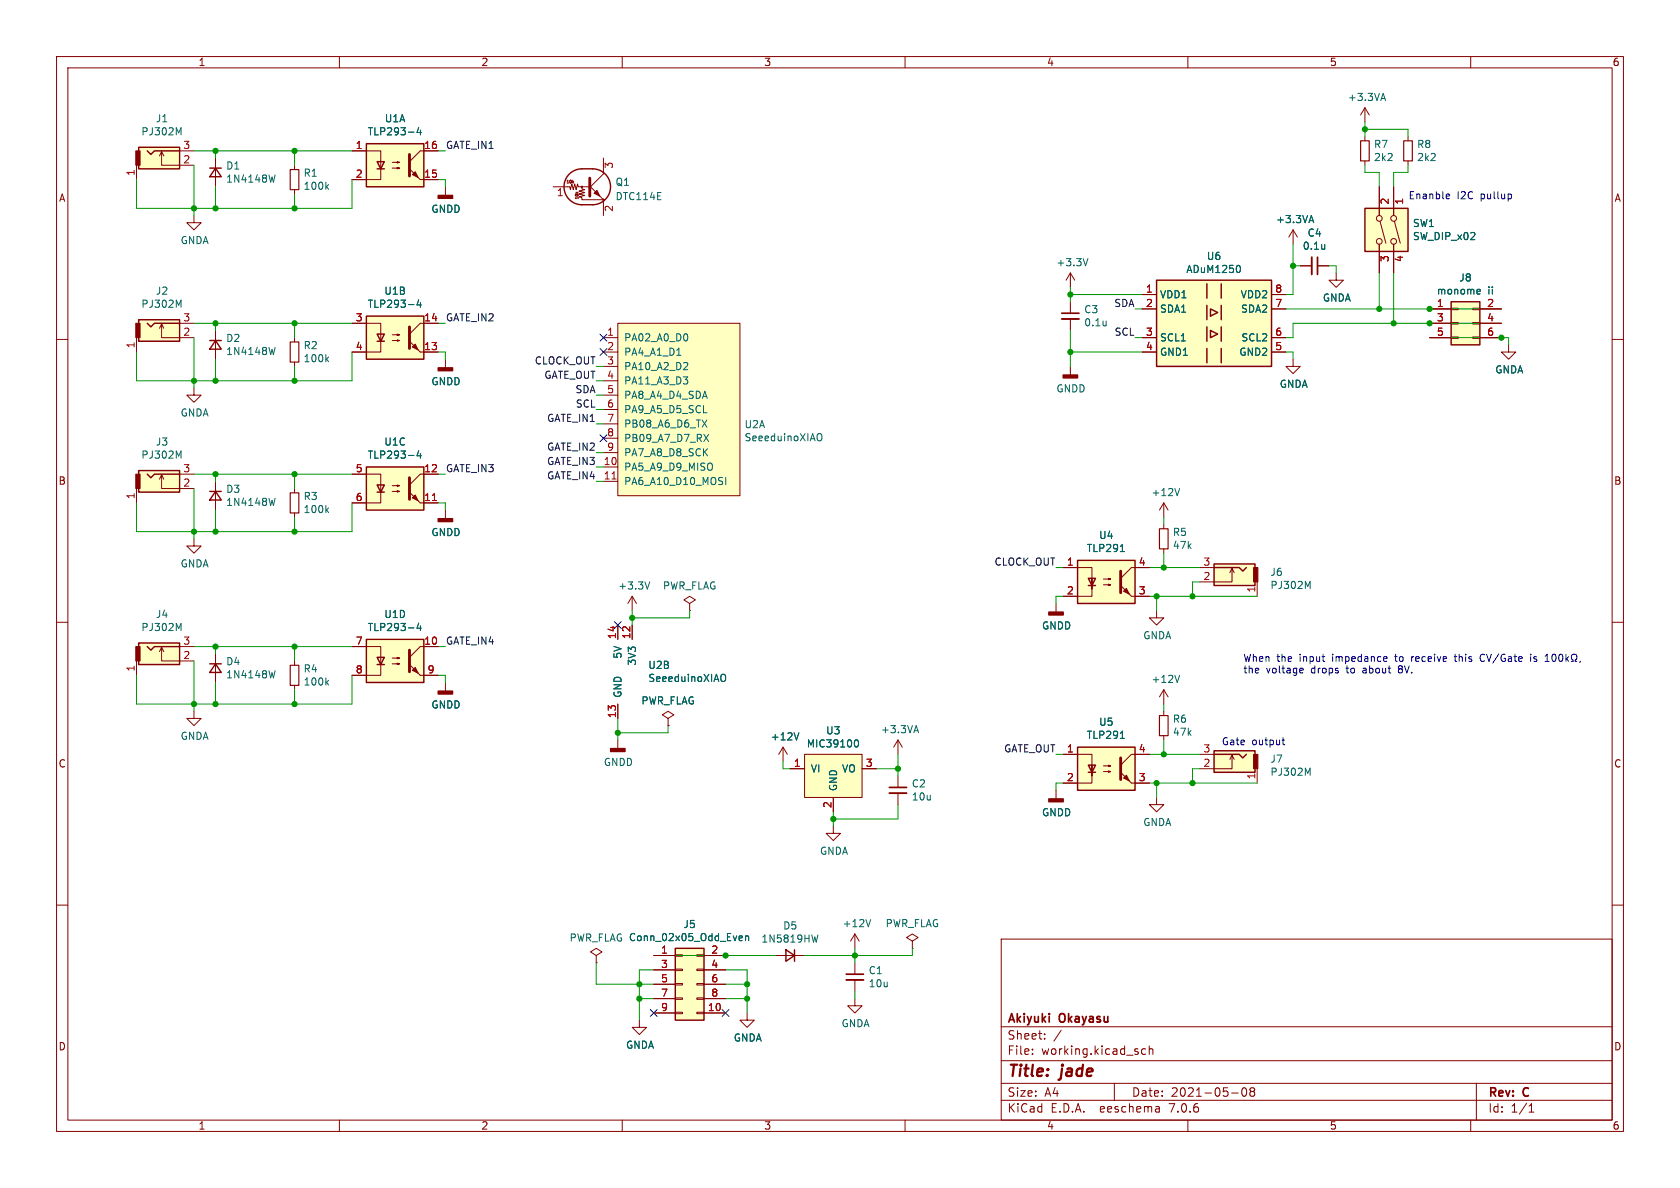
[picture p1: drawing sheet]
<svg xmlns="http://www.w3.org/2000/svg" width="297mm" height="210mm" viewBox="0 0 297 210" stroke-linecap="round" stroke-linejoin="round" font-family="sans-serif">
<g fill="none" stroke="#840000" stroke-width=".18">
<path d="M10 10h277v190h-277zM12 12h273v186h-273zM60 10v2M110 10v2M160 10v2M210 10v2M241.3 19.1l-.8 1.2M241.3 19.1v2.5M241.3 19.1l.8 1.2M260 10v2M24.1 29.2v2.6M28.2 27.6l.4-.8v2.4h5.7"/>
<path d="M28.6 26.8l.4 .8M31.7 26.7h2.6M34.3 38.1v1.3h1.3l-1.3 1.2-1.3-1.2h1.3M38.1 27.9v5.1M52.1 29.2v.8M52.1 33.5v.8M62.2 26.7h5.1v5.1h-5.1M69.3 29.7h1.3l-.4 .1v-.2l.4 .1M69.3 28.7h1.3l-.4 .1v-.2l.4 .1M74.3 31.8h3.2M77.5 26.7h-3.2l-1.9 1.9M78.7 33v1.5"/>
<path d="M97.8 33h2.9l.1 .5 .3-1 .2 1 .3-1 .3 1 .2-1 .1 .5h1.9M100.3 31.9l.1 .5M100.8 31.9h.1M101.2 31.9v.5M101.3 32.2l.1 .2M101.4 32l-.2 .2M101.7 34.1h.5M101.7 34.4v.2M101.9 34l.2 .1M102.2 35h-.4M102.2 34l-.2 .1M104.1 32.8l2.6 2.5h-3.8v-.4l-.5-.1 1-.3-1-.2 1-.3-1-.2 1-.3-.5-.1v-.4"/>
<path d="M106.7 27.9v2.8l-2.6 2.6M106.7 35.6v2.5M241.3 24.1v.8M241.3 28.4v.8M243.8 33v5.1M244 39.1l1 3.9M246.4 33v5.1M246.5 39.1l1 3.9M248.9 24.1v.8M248.9 28.4v.8M10 60h2M24.1 59.7v2.5"/>
<path d="M28.2 58l.4-.7v2.4h5.7M28.6 57.3l.4 .7M31.7 57.2h2.6M38.1 58.4v5.1M52.1 59.7v.8M62.2 57.2h5.1v5h-5.1M69.3 59.2h1.3l-.4 .1v-.2l.4 .1M77.5 57.2h-3.2l-1.9 1.9M106.7 59.7h2.5M109.2 57.2h21.6v30.4h-21.6zM189.2 48.3v2.5M189.2 53.3v2.1"/>
<path d="M189.2 56.4v2M189.2 48.3l-.7 1.2M189.2 48.3l.8 1.2M201.9 54.6h2.6M201.9 59.7h2.6M201.9 52.1h2.6M224.8 54.6h2.5M224.8 59.7h2.5M224.8 52.1h2.5M228.6 40.6l-.8 1.3M228.6 40.6v2.6M228.6 40.6l.8 1.3"/>
<path d="M229.9 47h2M232.9 47h2M236.2 48.3v1.2h1.3l-1.3 1.3-1.3-1.3h1.3M243.8 43.2v5.1M246.4 43.2v5.1M252.7 57.2h3.8M252.7 54.6h3.8M252.7 59.7h3.8M256.5 59.6h1.3v.2h-1.3zM256.5 57h1.3v.3h-1.3zM256.5 54.5h1.3v.2h-1.3zM260.3 59.6h1.3v.2h-1.3z"/>
<path d="M260.3 57h1.3v.3h-1.3zM260.3 54.5h1.3v.2h-1.3zM261.6 57.2h3.8M261.6 54.6h3.8M261.6 59.7h3.8M285 60h2M34.3 68.6v1.3h1.3l-1.3 1.2-1.3-1.2h1.3M52.1 64v.8M69.3 60.2h1.3l-.4 .1v-.2l.4 .1M74.3 62.2h3.2M78.7 63.5v1.5M106.7 62.2h2.5"/>
<path d="M106.7 64.8h2.5M106.7 67.3h2.5M106.7 69.9h2.5M106.7 72.4h2.5M106.7 74.9h2.5M106.7 77.5h2.5M189.2 64.8v1.5M201.9 62.2h2.6M224.8 62.2h2.5M228.6 63.5v1.3h1.3l-1.3 1.2-1.3-1.2h1.3M266.7 61v1.2h1.3l-1.3 1.3-1.3-1.3h1.3M24.1 86.4v2.5"/>
<path d="M28.2 84.7l.4-.8v2.5h5.7M28.6 83.9l.4 .8M31.7 83.8h2.6M34.3 95.3v1.2h1.3l-1.3 1.3-1.3-1.3h1.3M38.1 85.1v5.1M52.1 86.4v.7M52.1 90.7v.7M62.2 83.8h5.1v5.1h-5.1M69.3 86.9h1.3l-.4 .1v-.3l.4 .2M69.3 85.9h1.3l-.4 .1v-.3l.4 .2M74.3 88.9h3.2M77.5 83.8h-3.2l-1.9 1.9"/>
<path d="M78.7 90.2v1.5M106.7 82.6h2.5M106.7 85.1h2.5M106.7 80h2.5M205.7 88.9v2.5M205.7 92.7v.8M205.7 97v.8M205.7 88.9l-.7 1.3M205.7 88.9l.8 1.3M10 110h2M24.1 116.8v2.6M28.2 115.2l.4-.8v2.4h5.7"/>
<path d="M28.6 114.4l.4 .8M31.7 114.3h2.6M38.1 115.6v5.1M52.1 116.8v.8M62.2 114.3h5.1v5.1h-5.1M69.3 117.3h1.3l-.4 .2v-.3l.4 .1M69.3 116.3h1.3l-.4 .2v-.3l.4 .1M74.3 119.4h3.2M77.5 114.3h-3.2l-1.9 1.9M109.2 110.5v2.5M111.8 105.4l-.8 1.3M111.8 105.4v2.6"/>
<path d="M111.8 110.5v2.5M111.8 105.4l.7 1.3M121.9 106.7l1-.7-1-.6-1 .6 1 .7v1.3M121.9 108h.1M186.7 106.7v1.5M188 100.3h5v3.8v-1.9M193 103.5v1.9h-5M195.1 103.4h1.2l-.3 .1v-.2l.3 .1M195.1 102.4h1.2l-.3 .1v-.3l.3 .2M200 105.4h3.2M203.2 100.3h-3.2l-1.9 1.9M204.5 108v1.2h1.2l-1.2 1.3-1.3-1.3h1.3"/>
<path d="M212.1 100.3h2.5M217.8 100.5l-.4 .7M218.2 101.2l-.4-.7v2.4h-5.7M222.2 102.9v2.5M285 110h2M34.3 125.7v1.3h1.3l-1.3 1.3-1.3-1.3h1.3M52.1 121.2v.7M78.7 120.7v1.5M109.2 124.5v2.5M109.2 130.8v1.5M118.1 127l1-.6-1-.7-1 .7 1 .6v1.3M118.1 128.3h.1"/>
<path d="M138.4 132.1l-.7 1.3M138.4 132.1v2.5M138.4 132.1l.8 1.3M139.7 135.9h2.5M142.2 133.4h10.2v7.6h-10.2zM152.4 135.9h2.5M158.7 130.8v2.6M158.7 137.2v2M158.7 130.8l-.7 1.3M158.7 130.8l.8 1.3M186.7 139.7v1.5M188 133.4h5v3.8v-1.9"/>
<path d="M193 136.5v1.9h-5M195.1 136.4h1.2l-.3 .1v-.2l.3 .1M195.1 135.4h1.2l-.3 .1v-.2l.3 .1M200 138.4h3.2M203.2 133.4h-3.2l-1.9 1.9M205.7 121.9l-.7 1.3M205.7 121.9v2.6M205.7 125.7v.8M205.7 130v.8M205.7 121.9l.8 1.3M212.1 133.4h2.5M217.8 133.5l-.4 .7"/>
<path d="M218.2 134.2l-.4-.7v2.4h-5.7M222.2 135.9v2.5M10 160h2M147.3 146.1v1.2h1.3l-1.3 1.3-1.3-1.3h1.3M147.3 141v2.5M158.7 140.2v2M204.5 141v1.2h1.2l-1.2 1.3-1.3-1.3h1.3M285 160h2M105.4 168.9l1-.6-1-.7-1 .7 1 .6v1.3M105.4 170.2h.1M115.6 168.9h3.8M115.6 179.1h3.8"/>
<path d="M115.6 171.5h3.8M115.6 174h3.8M115.6 176.5h3.8M119.4 178.9h1.2v.3h-1.2zM119.4 176.4h1.2v.3h-1.2zM119.4 173.9h1.2v.2h-1.2zM119.4 171.3h1.2v.3h-1.2zM119.4 168.8h1.2v.2h-1.2zM123.2 178.9h1.3v.3h-1.3zM123.2 176.4h1.3v.3h-1.3zM123.2 173.9h1.3v.2h-1.3zM123.2 171.3h1.3v.3h-1.3z"/>
<path d="M123.2 168.8h1.3v.2h-1.3zM124.5 168.9h3.8M124.5 179.1h3.8M124.5 171.5h3.8M124.5 174h3.8M124.5 176.5h3.8M132.1 179.1v1.2h1.2l-1.2 1.3-1.3-1.3h1.3M137.2 168.9h5M151.1 176.5v1.3h1.3l-1.3 1.3-1.2-1.3h1.2M151.1 165.1l-.7 1.3M151.1 165.1v2.5M151.1 170.2v2"/>
<path d="M151.1 173.2v2.1M151.1 165.1l.8 1.3M161.3 166.4l1-.7-1-.6-1 .6 1 .7v1.2M161.3 167.6h.1M177 166h108v32h-108zM60 198v2M110 198v2M113 180.3v1.3h1.3l-1.3 1.3-1.2-1.3h1.2M160 198v2M177 194.5h108M177 191.5h108M177 187.5h108"/>
<path d="M177 181.5h108M182.5 186.3v.1M182.5 185.5v.1M184.7 183.6v.1M184.7 182.8v.1M187.6 182.1l-1.3 2M197 191.5v3M202.5 185.5l-.4-.1-.3 .3v.4l.2 .2h.5M203.2 185.5l.2-.1 .3 .1 .1 .9M203.2 184.9v1.5M204.9 195.7l.1 .9M205 196.5l-.2 .1"/>
<path d="M205 196h-.2M210 198v2M217.7 193.2h1.2M219.7 192.4l.2-.1a.81 .81 0 0 1 .6 .6 .81 .81 0 0 1-.3 .8l-.2 .1a.81 .81 0 0 1-.3-1.4zM221.2 192.9l-.2-.2 .2-.4 .5 .1 .1 .2-.3 .3M221.2 192.9l-.2 .3v.3l.2 .3 .5-.1 .1-.2-.1-.4-.2-.2M221.2 192.9h.3M260 198v2M261 191.5v6.5M270.3 196.6h.9M270.3 195.5l.4-.4v1.5"/>
<circle cx="102.9" cy="33" r=".13"/>
<circle cx="106.7" cy="35.3" r=".13"/>
<circle cx="243.8" cy="38.6" r=".51"/>
<circle cx="246.4" cy="38.6" r=".51"/>
<circle cx="243.8" cy="42.7" r=".51"/>
<circle cx="246.4" cy="42.7" r=".51"/>
</g>
<g fill="#ffffc2" stroke="#ffffc2" stroke-width=".18">
<path d="M64.8 55.9h10.1v7.6h-10.1z"/>
<path d="M24.5 83.2h7.2v3.8h-7.2z"/>
<path d="M64.8 82.6h10.1v7.6h-10.1z"/>
<path d="M64.8 25.4h10.1v7.6h-10.1z"/>
<path d="M142.2 133.4h10.2v7.6h-10.2z"/>
<path d="M64.8 113h10.1v7.7h-10.1z"/>
<path d="M24.5 113.7h7.2v3.8h-7.2z"/>
<path d="M256.5 53.3h5.1v7.7h-5.1z"/>
<path d="M24.5 26h7.2v3.8h-7.2z"/>
<path d="M109.2 57.2h21.6v30.4h-21.6z"/>
<path d="M24.5 56.5h7.2v3.8h-7.2z"/>
<path d="M241.3 36.8h7.6v7.7h-7.6z"/>
<path d="M214.6 99.7h7.3v3.8h-7.3z"/>
<path d="M190.5 132.1h10.2v7.6h-10.2z"/>
<path d="M214.6 132.7h7.3v3.8h-7.3z"/>
<path d="M204.5 49.5h20.3v15.3h-20.3z"/>
<path d="M190.5 99.1h10.2v7.6h-10.2z"/>
<path d="M119.4 167.6h5.1v12.7h-5.1z"/>
</g>
<g fill="none" stroke="#840000" stroke-width=".25">
<path d="M24.5 26h7.2v3.8h-7.2zM26 26.7l.7 .6 .6-.6h4.4M37.1 29.7h2M38.1 29.7l1 1.5h-2zM64.8 25.4h10.1v7.6h-10.1zM66.7 28.6h1.2l-.6 1.2zM66.7 29.8h1.2M100.6 30.8a3.2 3.2 0 0 1 2.3-1h1.9a3.2 3.2 0 0 1 3.1 3.2 3.2 3.2 0 0 1-3.1 3.2h-1.9a3.2 3.2 0 0 1-3-2 3.2 3.2 0 0 1 .7-3.4zM241.3 36.8h7.6v7.7h-7.6zM24.5 56.5h7.2v3.8h-7.2zM26 57.2l.7 .6 .6-.6h4.4M64.8 55.9h10.1v7.6h-10.1z"/>
<path d="M66.7 59.1h1.2l-.6 1.2zM204.5 49.5h20.3v15.3h-20.3zM213.4 50.2v2.5M213.4 54v2.5M213.4 57.8v2.5M214 58.4l1.3 .7-1.3 .6zM214 54.6l1.3 .6-1.3 .7zM215.9 50.2v2.5M215.9 54v2.5M215.9 57.8v2.5M256.5 53.3h5.1v7.7h-5.1zM37.1 60.2h2"/>
<path d="M38.1 60.2l1 1.5h-2zM66.7 60.3h1.2M213.4 61.6v2.5M215.9 61.6v2.5M24.5 83.2h7.2v3.8h-7.2zM26 83.8l.7 .7 .6-.7h4.4M37.1 86.9h2M38.1 86.9l1 1.5h-2zM64.8 82.6h10.1v7.6h-10.1zM66.7 85.7h1.2l-.6 1.3zM66.7 87h1.2M190.5 99.1h10.2v7.6h-10.2z"/>
<path d="M214.6 99.7h7.3v3.8h-7.3zM24.5 113.7h7.2v3.8h-7.2zM26 114.3l.7 .6 .6-.6h4.4M37.1 117.3h2M38.1 117.3l1 1.6h-2zM64.8 113h10.1v7.7h-10.1zM66.7 116.2h1.2l-.6 1.3zM66.7 117.5h1.2M192.4 102.2h1.3l-.7 1.3zM192.4 103.5h1.3M214.6 100.3h4.5l.6 .7 .6-.7M190.5 132.1h10.2v7.6h-10.2z"/>
<path d="M192.4 135.3h1.3l-.7 1.2zM192.4 136.5h1.3M214.6 132.7h7.3v3.8h-7.3zM214.6 133.4h4.5l.6 .6 .6-.6M119.4 167.6h5.1v12.7h-5.1zM138.9 167.9l1.6 1-1.6 1zM140.5 167.9v2"/>
</g>
<g fill="#840000" stroke="#840000" stroke-width=".18">
<path d="M72.4 60.3l1.9 1.9z"/>
<path d="M73.4 60.8l.5 1-1-.5z"/>
<path d="M24 83.8h.8v2.6h-.8z"/>
<path d="M72.4 87l1.9 1.9z"/>
<path d="M72.9 88l.5-.5 .5 1z"/>
<path d="M72.4 29.8l1.9 2z"/>
<path d="M73.4 30.4l.5 1-1-.5z"/>
<path d="M72.4 117.5l1.9 1.9z"/>
<path d="M73.4 118l.5 1-1-.5z"/>
<path d="M24 114.3h.8v2.5h-.8z"/>
<path d="M24 26.7h.8v2.5h-.8z"/>
<path d="M105 34.2l.5-.5 .5 1z"/>
<path d="M24 57.2h.8v2.5h-.8z"/>
<path d="M221.6 100.3h.8v2.6h-.8z"/>
<path d="M198.1 136.5l1.9 1.9z"/>
<path d="M198.6 137.5l.5-.5 .5 1z"/>
<path d="M221.6 133.4h.8v2.5h-.8z"/>
<path d="M198.1 103.5l1.9 1.9z"/>
<path d="M198.6 104.5l.5-.5 .5 1z"/>
</g>
<path d="M72.4 27.3v3.8M72.4 57.8v3.8M72.4 84.5v3.8M72.4 114.9v3.8M198.1 101v3.8M198.1 134v3.8" fill="none" stroke="#840000" stroke-width=".51"/>
<g fill="none" stroke="#006464" stroke-width=".18">
<path d="M244.2 17.4h.6M244.5 16.5l.4 1.3M31.6 23.5l.4-.9v1.2M48.6 30.9l-.3 1.3M57.7 33l.4 .5M58.1 32.6l-.5 .5M74 22.5l-.3 .9h.8M74.3 23v.8M231.5 39h.6M231.8 38.1l.4 1.3M31.6 54l.4-.9v1.2M74 53l-.3 .9h.8"/>
<path d="M74.3 53.5v.8M121.5 59.1l.1 .4-.1 .6M192.3 45.7l-.4 1.3M195.5 56.8v.8M195.5 57.5h.1M219 46.9a.79 .79 0 0 1 0 1.3M234.2 43.2v.9M234.2 43.9l-.1 .1M261.3 51.1l.4 .1v.2l-.6 .2M261.7 51.9l-.4 .1M48.6 61.4l-.3 1.3M57.7 63.5l.4 .5"/>
<path d="M58.1 63.1l-.5 .5M74 79.7l-.3 .9h.8M119.6 62.8h.8M120.8 66.6h.8l-.4 .5M121.5 64.1l.1 .2-.1 .3-.7 .7h.8M121.5 67.2l.1 .1-.1 .5M124.1 74.2l.9 1.3M124.4 76.8l.9 1.2M125 74.2l-.9 1.3M125.3 76.8l-.9 1.2M144.8 76.7a.43 .43 0 0 1 .5 .4v.4a.43 .43 0 0 1-.5 .4M31.6 80.6l.4-.9v1.3"/>
<path d="M48.6 88.1l-.3 1.3M57.7 90.1l.4 .5M58.1 89.8l-.5 .5M74.3 80.1v.9M128.3 84.4v1.3M198.1 97.5h.7M208.5 86.4l-.4 1.2M31.6 111.1l.4-.9v1.3M48.6 118.6l-.3 1.2M74 110.1l-.3 1h.8M74.3 110.6v.9M114.9 102.9l-.5 1.2"/>
<path d="M127.7 119.2a.43 .43 0 0 1 .6 .4v.4a.43 .43 0 0 1-.6 .5M208.5 119.4l-.4 1.2M231.2 103.7l.4-.9v1.2M57.7 120.6l.4 .5M58.1 120.3l-.5 .4M141.2 129.5l-.4 1.3M151.2 130.8h.1a.68 .68 0 0 1 .5 .6 .68 .68 0 0 1-.5 .6h-.1M161.7 129.2h.6M162 128.3l.4 1.2M198.1 130.5h.7M231.2 136.7l.4-.9v1.3M130.8 165.4l.4 .1 .1 .2-.6 .2"/>
<path d="M131.2 166.2l-.4 .1M131.8 165.6l.2-.2 .3 .1 .1 .8M131.8 165.4v.9M144.6 165.3l-.3 1.2-.2-.9M153.9 162.6l-.4 1.2"/>
</g>
<g fill="#840000" stroke="#840000" stroke-width=".25">
<path d="M77.5 65h2.5v.5h-2.5z"/>
<path d="M77.5 91.7h2.5v.5h-2.5z"/>
<path d="M77.5 34.5h2.5v.6h-2.5z"/>
<path d="M107.9 132.3h2.6v.5h-2.6z"/>
<path d="M77.5 122.2h2.5v.5h-2.5z"/>
<path d="M185.4 141.2h2.6v.5h-2.6z"/>
<path d="M185.4 108.2h2.6v.5h-2.6z"/>
<path d="M188 66.3h2.5v.5h-2.5z"/>
</g>
<path d="M51.3 30h1.5v3.5h-1.5zM240.5 24.9h1.6v3.5h-1.6zM248.2 24.9h1.5v3.5h-1.5zM51.3 60.5h1.5v3.5h-1.5zM51.3 87.1h1.5v3.6h-1.5zM205 93.5h1.5v3.5h-1.5zM51.3 117.6h1.5v3.6h-1.5zM205 126.5h1.5v3.5h-1.5z" fill="none" stroke="#840000" stroke-width=".2"/>
<path d="M187.7 56.4h3.1M231.9 45.5v3M157.2 140.2h3.1M149.6 173.2h3.1" fill="none" stroke="#840000" stroke-width=".33"/>
<path d="M187.7 55.4h3.1M232.9 45.5v3M157.2 139.2h3.1M149.6 172.2h3.1" fill="none" stroke="#840000" stroke-width=".3"/>
<path d="M76.4 88.5h.8M108.2 84.7h.7" fill="none" stroke="#a90000" stroke-width=".18"/>
<path d="M104.3 31.5v3.2z" fill="#840000" stroke="#840000" stroke-width=".51"/>
<g fill="none" stroke="#0000c2" stroke-width=".18">
<path d="M255.9 34.3l.3 .1 .1 .2-.6 .1M256.2 35.1h-.3M267.1 34.4l.1 .1-.1 .6M230 118.1l.3 .1 .1 .2-.6 .1M230.3 118.9l-.3 .1M244.8 116.1h.3l.1 .3-.6 .1M245.1 116.9h-.3M247.4 117.7l-.2 .2 .2 .3-.2 .3v.2l.2 .3M249.6 116.1v.8M249.8 116.1l-.2 .2M257.1 116.1h.4M257.2 115.7v1l.3 .2"/>
<path d="M262.2 115.7a.64 .64 0 0 0-.5 .6 .64 .64 0 0 0 .5 .6M270.6 115.7v.1M270.6 116.1v.8M271.2 116.9h.3M271.3 116.1l-.1 .2 .1 .2M273.1 116.9h.8M274.5 115.8l.2-.1a.68 .68 0 0 1 .4 .6 .68 .68 0 0 1-.4 .6l-.2-.1-.1-.4zM275.7 115.8l.2-.1a.68 .68 0 0 1 .4 .6 .68 .68 0 0 1-.4 .6l-.2-.1-.1-.4zM276.8 115.7v1.2M277 116.4l.3 .5M277.3 116.1l-.5 .5M277.8 116.9h.3v-.2a.54 .54 0 0 1-.3-.8 .54 .54 0 0 1 .8-.2 .58 .58 0 0 1-.1 1v.2h.3"/>
<path d="M279.4 116.9l-.1 .2M226.6 130.8h.5M226.8 130.4v1.1l.3 .2"/>
</g>
<g fill="none" stroke="#009600" stroke-width=".18">
<path d="M24.1 31.8v5h38.1v-5M34.3 26.7h27.9M34.3 29.2v8.9M38.1 26.7v1.2M38.1 33v3.8M52.1 26.7v2.5M52.1 34.3v2.5M77.5 26.7h1.2M77.5 31.8h1.2v1.2M241.3 22.9h7.6v1.2M241.3 21.6v2.5M241.3 29.2v1.3h2.5v2.5"/>
<path d="M248.9 29.2v1.3h-2.5v2.5M34.3 57.2h27.9M34.3 59.7v8.9M38.1 57.2v1.2M52.1 57.2v2.5M77.5 57.2h1.2M189.2 52.1h12.7M189.2 50.8v2.5M189.2 58.4v6.4M200.7 54.6h1.2M200.7 59.7h1.2M227.3 54.6h38.1"/>
<path d="M228.6 43.2v8.9h-1.3M228.6 47h1.3M234.9 47h1.3v1.3M243.8 48.3v6.3M246.4 48.3v8.9M252.7 59.7h14v1.3M265.4 57.2h-36.8v2.5h-1.3M24.1 62.2v5.1h38.1v-5.1M38.1 63.5v3.8M52.1 64.8v2.5M77.5 62.2h1.2v1.3M105.4 67.3h1.3"/>
<path d="M105.4 69.9h1.3M105.4 64.8h1.3M105.4 72.4h1.3M105.4 74.9h1.3M189.2 62.2h12.7M227.3 62.2h1.3v1.3M24.1 88.9v5.1h38.1v-5.1M34.3 86.4v8.9M34.3 83.8h27.9M38.1 83.8v1.3M38.1 90.2v3.8M52.1 83.8v2.6"/>
<path d="M52.1 91.4v2.6M77.5 88.9h1.2v1.3M77.5 83.8h1.2M105.4 85.1h1.3M105.4 82.6h1.3M105.4 80h1.3M205.7 91.4v1.3M205.7 97.8v2.5M24.1 119.4v5.1h38.1v-5.1M34.3 116.8v8.9M34.3 114.3h27.9M38.1 114.3v1.3"/>
<path d="M52.1 114.3v2.5M77.5 119.4h1.2v1.3M77.5 114.3h1.2M111.8 108v2.5M121.9 108v1.2h-10.1M186.7 100.3h1.3M188 105.4h-1.3v1.3M203.2 105.4h19M203.2 100.3h8.9M204.5 105.4v2.6M212.1 102.9h-1.3v2.5M38.1 120.7v3.8"/>
<path d="M52.1 121.9v2.6M109.2 127v3.8M118.1 128.3v1.2h-8.9M138.4 134.6v1.3h1.3M154.9 135.9h3.8M158.7 133.4v3.8M186.7 133.4h1.3M188 138.4h-1.3v1.3M203.2 133.4h8.9M203.2 138.4h19M204.5 138.4v2.6M205.7 124.5v1.2"/>
<path d="M205.7 130.8v2.6M212.1 135.9h-1.3v2.5M147.3 143.5v2.6M158.7 142.2v2.6h-11.4M105.4 170.2v3.8h10.2M113 176.5h2.6M115.6 171.5h-2.6v8.8M115.6 168.9h21.6M128.3 174h3.8M128.3 171.5h3.8v7.6M128.3 176.5h3.8M151.1 167.6v2.6"/>
<path d="M151.1 175.3v1.2M161.3 167.6v1.3h-19.1"/>
</g>
<path d="M106.1 59.1l1.2 1.2M107.3 59.1l-1.2 1.2M106.1 61.6l1.2 1.2M106.1 76.9l1.2 1.2M107.3 61.6l-1.2 1.2M107.3 76.9l-1.2 1.2M108.6 109.9l1.2 1.2M109.8 109.9l-1.2 1.2M115 178.5l1.2 1.2M116.2 178.5l-1.2 1.2M127.7 178.5l1.2 1.2M128.9 178.5l-1.2 1.2" fill="none" stroke="#000084" stroke-width=".18"/>
<g fill="#009600" stroke="#009600" stroke-width=".18">
<circle cx="34.3" cy="94" r=".46"/>
<circle cx="38.1" cy="94" r=".46"/>
<circle cx="38.1" cy="83.8" r=".46"/>
<circle cx="52.1" cy="94" r=".46"/>
<circle cx="52.1" cy="83.8" r=".46"/>
<circle cx="109.2" cy="129.5" r=".46"/>
<circle cx="113" cy="174" r=".46"/>
<circle cx="128.3" cy="168.9" r=".46"/>
<circle cx="111.8" cy="109.2" r=".46"/>
<circle cx="38.1" cy="26.7" r=".46"/>
<circle cx="38.1" cy="36.8" r=".46"/>
<circle cx="52.1" cy="57.2" r=".46"/>
<circle cx="52.1" cy="67.3" r=".46"/>
<circle cx="52.1" cy="26.7" r=".46"/>
<circle cx="38.1" cy="67.3" r=".46"/>
<circle cx="38.1" cy="57.2" r=".46"/>
<circle cx="34.3" cy="36.8" r=".46"/>
<circle cx="34.3" cy="67.3" r=".46"/>
<circle cx="52.1" cy="36.8" r=".46"/>
<circle cx="52.1" cy="114.3" r=".46"/>
<circle cx="52.1" cy="124.5" r=".46"/>
<circle cx="38.1" cy="114.3" r=".46"/>
<circle cx="34.3" cy="124.5" r=".46"/>
<circle cx="38.1" cy="124.5" r=".46"/>
<circle cx="241.3" cy="22.9" r=".46"/>
<circle cx="252.7" cy="57.2" r=".46"/>
<circle cx="252.7" cy="54.6" r=".46"/>
<circle cx="246.4" cy="57.2" r=".46"/>
<circle cx="243.8" cy="54.6" r=".46"/>
<circle cx="265.4" cy="59.7" r=".46"/>
<circle cx="228.6" cy="47" r=".46"/>
<circle cx="205.7" cy="133.4" r=".46"/>
<circle cx="147.3" cy="144.8" r=".46"/>
<circle cx="158.7" cy="135.9" r=".46"/>
<circle cx="210.8" cy="138.4" r=".46"/>
<circle cx="204.5" cy="138.4" r=".46"/>
<circle cx="205.7" cy="100.3" r=".46"/>
<circle cx="210.8" cy="105.4" r=".46"/>
<circle cx="204.5" cy="105.4" r=".46"/>
<circle cx="189.2" cy="52.1" r=".46"/>
<circle cx="189.2" cy="62.2" r=".46"/>
<circle cx="132.1" cy="174" r=".46"/>
<circle cx="113" cy="176.5" r=".46"/>
<circle cx="132.1" cy="176.5" r=".46"/>
<circle cx="151.1" cy="168.9" r=".46"/>
</g>
<g font-size="2.8" fill="#840000">
<text x="178" y="190.9">Title:</text>
<text x="187.7" y="190.9">jade</text>
</g>
<g font-size="2.1" fill="#840000">
<text x="178" y="184">Sheet:</text>
<text x="178" y="181.2">Akiyuki</text>
<text x="187.4" y="181.2">Okayasu</text>
<text x="178" y="186.7">File:</text>
<text x="184.1" y="186.7">working.kicad_sch</text>
<text x="178" y="196.9">KiCad</text>
<text x="178" y="194.1">Size:</text>
<text x="184.7" y="194.1">A4</text>
<text x="185.7" y="196.9">E.D.A.</text>
<text x="194.6" y="196.9">eeschema</text>
<text x="200" y="194.1">Date:</text>
<text x="207" y="196.9">7.0.6</text>
<text x="207" y="194.1">2021-05-08</text>
<text x="263" y="194.3">Rev:</text>
<text x="263" y="196.9">Id:</text>
<text x="267.1" y="196.9">1/1</text>
<text x="269.4" y="194.3">C</text>
</g>
<g font-size="1.8" fill="#840000">
<text x="35" y="11.9">1</text>
<text x="85" y="11.9">2</text>
<text x="135" y="11.9">3</text>
<text x="185" y="11.9">4</text>
<text x="235" y="11.9">5</text>
<text x="285" y="11.9">6</text>
<text x="10.3" y="35.9">A</text>
<text x="285.3" y="35.9">A</text>
<text x="10.3" y="85.9">B</text>
<text x="285.3" y="85.9">B</text>
<text x="10.3" y="135.9">C</text>
<text x="285.3" y="135.9">C</text>
<text x="10.3" y="185.9">D</text>
<text x="285.3" y="185.9">D</text>
<text x="35" y="199.9">1</text>
<text x="85" y="199.9">2</text>
<text x="135" y="199.9">3</text>
<text x="185" y="199.9">4</text>
<text x="235" y="199.9">5</text>
<text x="285" y="199.9">6</text>
</g>
<g font-size="1.8" fill="#006464">
<text x="27.5" y="21.8">J1</text>
<text x="67.9" y="21.8">U1A</text>
<text x="238.2" y="18.1">+3.3VA</text>
<text x="24.9" y="24.1">PJ302M</text>
<text x="64.9" y="24.1">TLP293-4</text>
<text x="242.8" y="26.4">R7</text>
<text x="242.8" y="28.7">2k2</text>
<text x="250.4" y="26.4">R8</text>
<text x="250.4" y="28.7">2k2</text>
<text x="39.9" y="30.2">D1</text>
<text x="39.9" y="32.5">1N4148W</text>
<text x="53.6" y="31.4">R1</text>
<text x="53.6" y="33.8">100k</text>
<text x="108.7" y="35.6">DTC114E</text>
<text x="108.7" y="33">Q1</text>
<text x="76.2" y="37.8">GNDD</text>
<text x="225.5" y="39.6">+3.3VA</text>
<text x="249.7" y="40.3">SW1</text>
<text x="31.8" y="43.4">GNDA</text>
<text x="186.7" y="47.3">+3.3V</text>
<text x="213.3" y="46.2">U6</text>
<text x="230.2" y="44.3">0.1u</text>
<text x="231.1" y="42">C4</text>
<text x="249.7" y="42.6">SW_DIP_x02</text>
<text x="27.5" y="52.3">J2</text>
<text x="67.8" y="52.3">U1B</text>
<text x="205" y="52.9">VDD1</text>
<text x="209.6" y="48.5">ADuM1250</text>
<text x="219.2" y="52.9">VDD2</text>
<text x="233.8" y="53.5">GNDA</text>
<text x="253.9" y="52.3">monome</text>
<text x="257.9" y="50">J8</text>
<text x="263" y="52.3">ii</text>
<text x="24.9" y="54.6">PJ302M</text>
<text x="64.9" y="54.6">TLP293-4</text>
<text x="191.6" y="55.6">C3</text>
<text x="191.6" y="57.9">0.1u</text>
<text x="205" y="55.5">SDA1</text>
<text x="219.3" y="55.5">SDA2</text>
<text x="39.9" y="60.7">D2</text>
<text x="39.9" y="63">1N4148W</text>
<text x="53.6" y="61.9">R2</text>
<text x="53.6" y="64.2">100k</text>
<text x="110.2" y="60.6">PA02_A0_D0</text>
<text x="110.2" y="63.1">PA4_A1_D1</text>
<text x="110.2" y="65.6">PA10_A2_D2</text>
<text x="205" y="60.6">SCL1</text>
<text x="205" y="63.1">GND1</text>
<text x="219" y="63.1">GND2</text>
<text x="219.4" y="60.6">SCL2</text>
<text x="76.2" y="68.3">GNDD</text>
<text x="110.2" y="68.2">PA11_A3_D3</text>
<text x="110.2" y="70.7">PA8_A4_D4_SDA</text>
<text x="186.7" y="69.6">GNDD</text>
<text x="226.1" y="68.8">GNDA</text>
<text x="264.2" y="66.2">GNDA</text>
<text x="31.8" y="73.8">GNDA</text>
<text x="110.2" y="73.3">PA9_A5_D5_SCL</text>
<text x="110.2" y="75.8">PB08_A6_D6_TX</text>
<text x="131.5" y="75.9">U2A</text>
<text x="24.9" y="81.3">PJ302M</text>
<text x="27.5" y="79">J3</text>
<text x="64.9" y="81.3">TLP293-4</text>
<text x="67.8" y="79">U1C</text>
<text x="110.2" y="83.4">PA5_A9_D9_MISO</text>
<text x="110.2" y="78.3">PB09_A7_D7_RX</text>
<text x="110.2" y="80.9">PA7_A8_D8_SCK</text>
<text x="131.5" y="78.2">SeeeduinoXIAO</text>
<text x="39.9" y="87.3">D3</text>
<text x="39.9" y="89.6">1N4148W</text>
<text x="53.6" y="88.6">R3</text>
<text x="110.2" y="86">PA6_A10_D10_MOSI</text>
<text x="203.5" y="87.9">+12V</text>
<text x="53.6" y="90.9">100k</text>
<text x="76.2" y="95">GNDD</text>
<text x="194.2" y="95.5">U4</text>
<text x="207.2" y="94.9">R5</text>
<text x="31.8" y="100.5">GNDA</text>
<text x="192" y="97.8">TLP291</text>
<text x="207.2" y="97.3">47k</text>
<text x="109.2" y="104.4">+3.3V</text>
<text x="117.1" y="104.4">PWR_FLAG</text>
<text x="224.5" y="102">J6</text>
<text x="224.5" y="104.3">PJ302M</text>
<text x="24.9" y="111.8">PJ302M</text>
<text x="27.5" y="109.4">J4</text>
<text x="64.9" y="111.8">TLP293-4</text>
<text x="67.8" y="109.4">U1D</text>
<text x="184.1" y="111.5">GNDD</text>
<text x="202" y="113.2">GNDA</text>
<text x="39.9" y="117.8">D4</text>
<text x="53.6" y="119.1">R4</text>
<text x="110.1" y="116.5" transform="rotate(-90 110.1 116.5)">5V</text>
<text x="112.6" y="117.8" transform="rotate(-90 112.6 117.8)">3V3</text>
<text x="114.5" y="118.4">U2B</text>
<text x="39.9" y="120.1">1N4148W</text>
<text x="53.6" y="121.4">100k</text>
<text x="76.2" y="125.5">GNDD</text>
<text x="110.1" y="123.4" transform="rotate(-90 110.1 123.4)">GND</text>
<text x="113.3" y="124.7">PWR_FLAG</text>
<text x="114.5" y="120.8">SeeeduinoXIAO</text>
<text x="203.5" y="120.9">+12V</text>
<text x="31.8" y="131">GNDA</text>
<text x="136.2" y="131.1">+12V</text>
<text x="145.9" y="130">U3</text>
<text x="155.6" y="129.8">+3.3VA</text>
<text x="192" y="130.8">TLP291</text>
<text x="194.2" y="128.5">U5</text>
<text x="207.2" y="128">R6</text>
<text x="207.2" y="130.3">47k</text>
<text x="106.6" y="135.6">GNDD</text>
<text x="142.5" y="132.3">MIC39100</text>
<text x="143.3" y="136.8">VI</text>
<text x="148.8" y="136.8">VO</text>
<text x="224.5" y="135">J7</text>
<text x="224.5" y="137.3">PJ302M</text>
<text x="148.2" y="140" transform="rotate(-90 148.2 140)">GND</text>
<text x="161.1" y="139.4">C2</text>
<text x="161.1" y="141.7">10u</text>
<text x="184.1" y="144.5">GNDD</text>
<text x="202" y="146.2">GNDA</text>
<text x="144.9" y="151.3">GNDA</text>
<text x="100.6" y="166.6">PWR_FLAG Conn_02x05_Odd_Even</text>
<text x="111.1" y="166.6">Conn_02x05_Odd_Even</text>
<text x="120.7" y="164.3">J5</text>
<text x="134.5" y="166.8">1N5819HW</text>
<text x="138.4" y="164.5">D5</text>
<text x="148.9" y="164.1">+12V</text>
<text x="156.5" y="164.1">PWR_FLAG</text>
<text x="153.5" y="172.4">C1</text>
<text x="153.5" y="174.7">10u</text>
<text x="110.6" y="185.6">GNDA</text>
<text x="129.6" y="184.3">GNDA</text>
<text x="148.7" y="181.8">GNDA</text>
</g>
<g font-size="1.8" fill="#a90000">
<text x="32.3" y="29">2</text>
<text x="32.3" y="26.4">3</text>
<text x="62.8" y="26.4">1</text>
<text x="74.9" y="26.4">16</text>
<text x="108.7" y="29.9" transform="rotate(-90 108.7 29.9)">3</text>
<text x="23.9" y="31.2" transform="rotate(-90 23.9 31.2)">1</text>
<text x="62.8" y="31.5">2</text>
<text x="74.9" y="31.5">15</text>
<text x="98.4" y="35">1</text>
<text x="108.7" y="37.5" transform="rotate(-90 108.7 37.5)">2</text>
<text x="245.8" y="36.3" transform="rotate(-90 245.8 36.3)">2</text>
<text x="248.4" y="36.3" transform="rotate(-90 248.4 36.3)">1</text>
<text x="245.8" y="46.4" transform="rotate(-90 245.8 46.4)">3</text>
<text x="248.4" y="46.4" transform="rotate(-90 248.4 46.4)">4</text>
<text x="202.5" y="51.8">1</text>
<text x="225.4" y="51.8">8</text>
<text x="32.3" y="59.4">2</text>
<text x="32.3" y="56.9">3</text>
<text x="62.8" y="56.9">3</text>
<text x="74.9" y="56.9">14</text>
<text x="107.2" y="59.4">1</text>
<text x="202.5" y="54.4">2</text>
<text x="202.5" y="59.4">3</text>
<text x="225.4" y="59.4">6</text>
<text x="225.4" y="54.4">7</text>
<text x="253.9" y="54.4">1</text>
<text x="253.9" y="56.9">3</text>
<text x="253.9" y="59.4">5</text>
<text x="262.8" y="54.4">2</text>
<text x="262.8" y="56.9">4</text>
<text x="262.8" y="59.4">6</text>
<text x="23.9" y="61.7" transform="rotate(-90 23.9 61.7)">1</text>
<text x="62.8" y="62">4</text>
<text x="74.9" y="62">13</text>
<text x="107.2" y="62">2</text>
<text x="107.2" y="64.5">3</text>
<text x="202.5" y="62">4</text>
<text x="225.4" y="62">5</text>
<text x="107.2" y="67.1">4</text>
<text x="107.2" y="69.6">5</text>
<text x="107.2" y="72.1">6</text>
<text x="107.2" y="74.7">7</text>
<text x="107.2" y="77.2">8</text>
<text x="32.3" y="83.6">3</text>
<text x="62.8" y="83.6">5</text>
<text x="74.9" y="83.6">12</text>
<text x="106.6" y="82.3">10</text>
<text x="107.2" y="79.8">9</text>
<text x="23.9" y="88.3" transform="rotate(-90 23.9 88.3)">1</text>
<text x="32.3" y="86.1">2</text>
<text x="62.8" y="88.6">6</text>
<text x="74.9" y="88.6">11</text>
<text x="106.6" y="84.8">11</text>
<text x="188.5" y="100.1">1</text>
<text x="201.2" y="100.1">4</text>
<text x="212.7" y="100.1">3</text>
<text x="188.5" y="105.2">2</text>
<text x="201.2" y="105.2">3</text>
<text x="212.7" y="102.6">2</text>
<text x="222" y="104.8" transform="rotate(-90 222 104.8)">1</text>
<text x="109" y="113.1" transform="rotate(-90 109 113.1)">14</text>
<text x="111.5" y="113.1" transform="rotate(-90 111.5 113.1)">12</text>
<text x="23.9" y="118.8" transform="rotate(-90 23.9 118.8)">1</text>
<text x="32.3" y="116.6">2</text>
<text x="32.3" y="114">3</text>
<text x="62.8" y="114">7</text>
<text x="62.8" y="119.1">8</text>
<text x="74.9" y="114">10</text>
<text x="75.5" y="119.1">9</text>
<text x="109" y="127" transform="rotate(-90 109 127)">13</text>
<text x="140.3" y="135.6">1</text>
<text x="153" y="135.6">3</text>
<text x="188.5" y="133.1">1</text>
<text x="201.2" y="133.1">4</text>
<text x="212.7" y="135.6">2</text>
<text x="212.7" y="133.1">3</text>
<text x="222" y="137.9" transform="rotate(-90 222 137.9)">1</text>
<text x="147.1" y="142.9" transform="rotate(-90 147.1 142.9)">2</text>
<text x="188.5" y="138.2">2</text>
<text x="201.2" y="138.2">3</text>
<text x="116.8" y="168.7">1</text>
<text x="116.8" y="171.2">3</text>
<text x="116.8" y="173.7">5</text>
<text x="125.7" y="168.7">2</text>
<text x="125.7" y="171.2">4</text>
<text x="125.7" y="173.7">6</text>
<text x="116.8" y="176.3">7</text>
<text x="116.8" y="178.8">9</text>
<text x="125.1" y="178.8">10</text>
<text x="125.7" y="176.3">8</text>
</g>
<g font-size="1.8" fill="#0f0f0f">
<text x="78.7" y="26.4">GATE_IN1</text>
<text x="78.7" y="56.9">GATE_IN2</text>
<text x="196.9" y="54.3">SDA</text>
<text x="196.9" y="59.4">SCL</text>
<text x="94.4" y="64.5">CLOCK_OUT</text>
<text x="96.1" y="67">GATE_OUT</text>
<text x="101.6" y="69.6">SDA</text>
<text x="96.6" y="74.7">GATE_IN1</text>
<text x="101.7" y="72.1">SCL</text>
<text x="78.7" y="83.6">GATE_IN3</text>
<text x="96.6" y="82.3">GATE_IN3</text>
<text x="96.6" y="79.7">GATE_IN2</text>
<text x="96.6" y="84.8">GATE_IN4</text>
<text x="175.7" y="100.1">CLOCK_OUT</text>
<text x="78.7" y="114">GATE_IN4</text>
<text x="177.4" y="133.1">GATE_OUT</text>
</g>
<g font-size="1.8" fill="#0000c2">
<text x="248.9" y="35.3">Enanble</text>
<text x="257.6" y="35.3">I2C</text>
<text x="261.8" y="35.3">pullup</text>
<text x="219.7" y="117.1">When</text>
<text x="219.7" y="119.1">the</text>
<text x="223.8" y="119.1">voltage</text>
<text x="225.7" y="117.1">the</text>
<text x="229.9" y="117.1">input</text>
<text x="231.9" y="119.1">drops</text>
<text x="235.8" y="117.1">impedance</text>
<text x="238.3" y="119.1">to</text>
<text x="241.4" y="119.1">about</text>
<text x="247.1" y="117.1">to</text>
<text x="247.9" y="119.1">8V.</text>
<text x="250.2" y="117.1">receive</text>
<text x="258.1" y="117.1">this</text>
<text x="262.7" y="117.1">CV/Gate</text>
<text x="271.8" y="117.1">is</text>
<text x="215.9" y="131.8">Gate</text>
<text x="221.3" y="131.8">output</text>
</g>
<g font-size=".7" fill="#840000">
<text x="100" y="32.6">10k</text>
<text x="102.5" y="35.4" transform="rotate(-90 102.5 35.4)">10k</text>
</g>
</svg>
